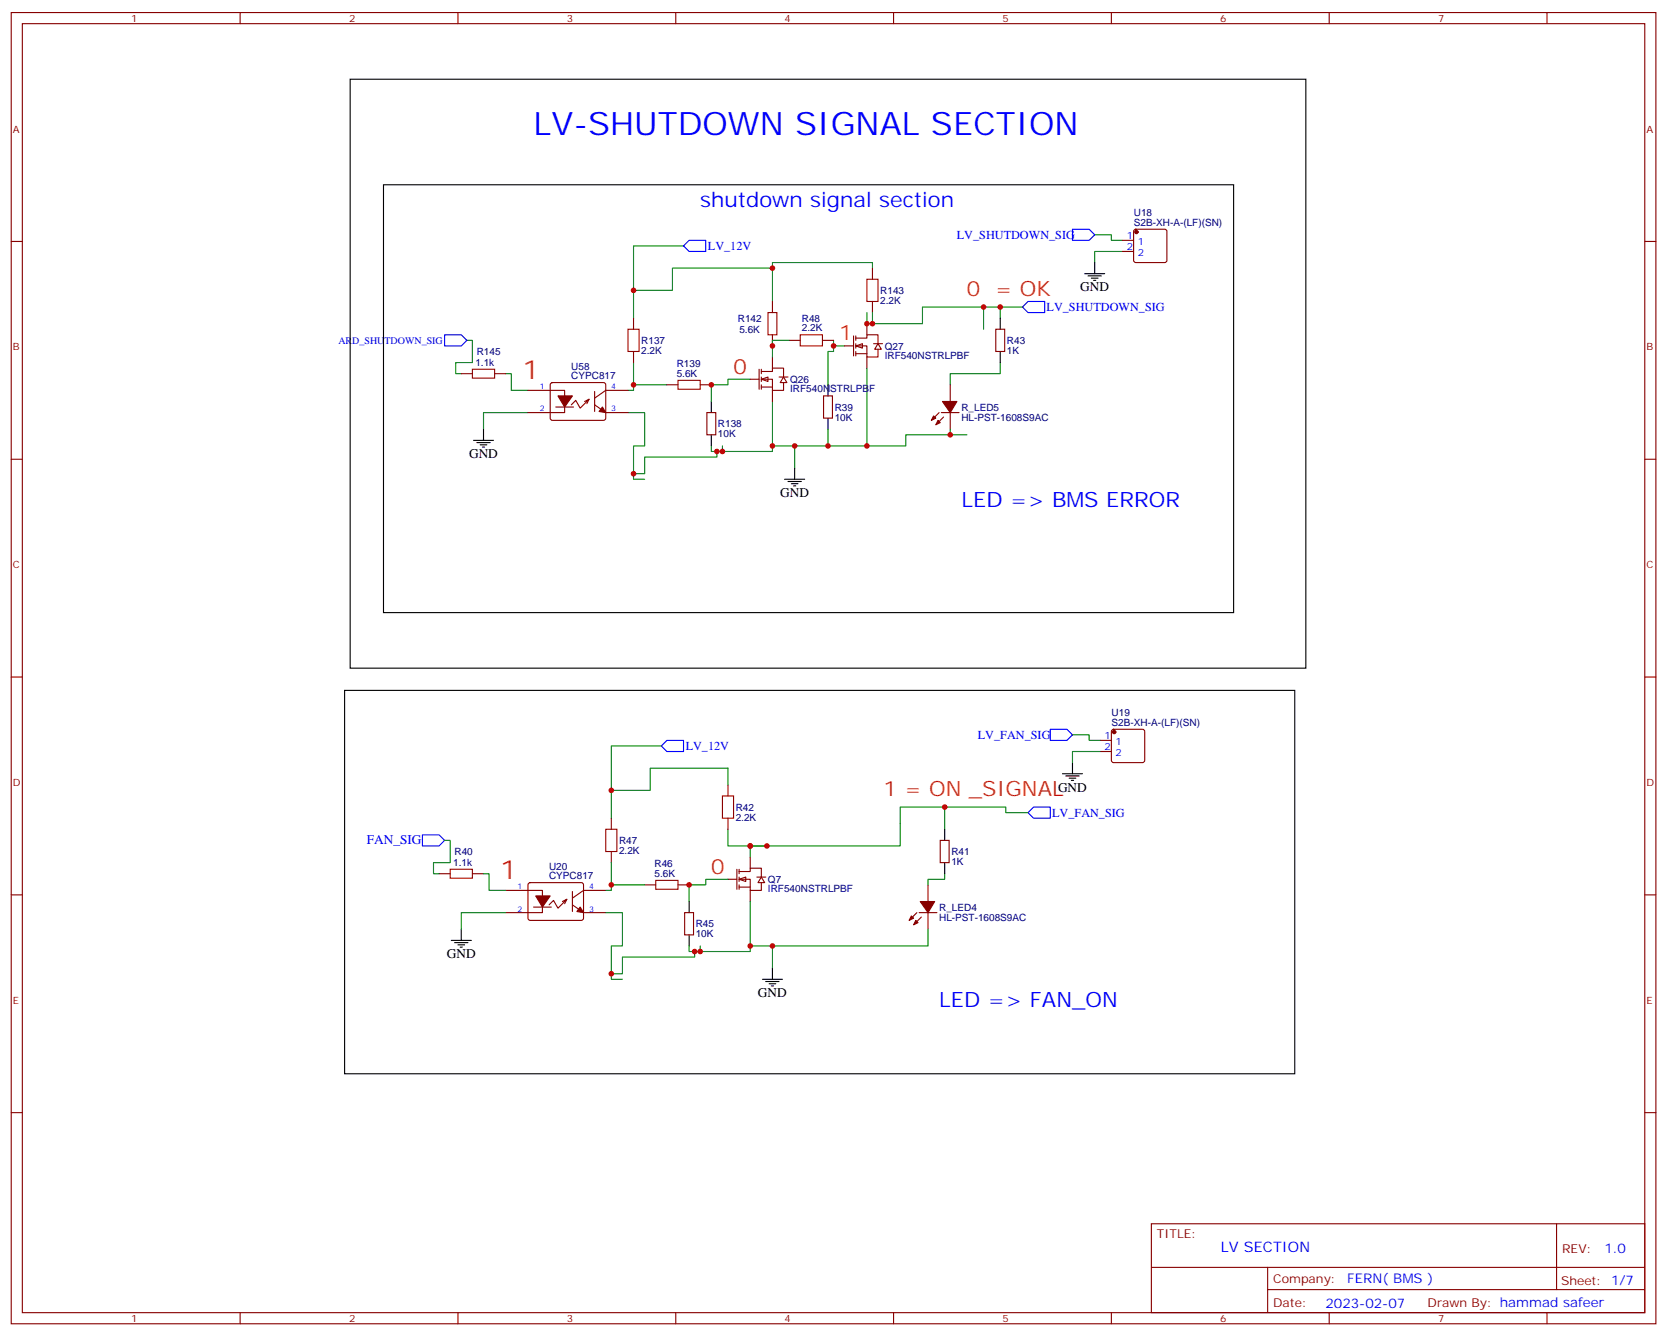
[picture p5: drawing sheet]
<svg xmlns="http://www.w3.org/2000/svg" width="529mm" height="424mm" viewBox="0 0 529 424" stroke-linecap="round" stroke-linejoin="round" font-family="sans-serif">
<g fill="none" stroke="#870000" stroke-width=".35">
<path d="M3.6 4h522.1v416.3h-522.1zM7.1 7.5h515v409.2h-515zM76.2 4v3.5M145.4 4v3.5M214.5 4v3.5M283.7 4v3.5M352.8 4v3.5M422 4v3.5M491.1 4v3.5M3.6 76.7h3.5M522.1 76.7h3.6M316.1 104.5h2.8v7.1h-2.8z"/>
<path d="M3.6 145.8h3.5M522.1 145.8h3.6M3.6 214.9h3.5M522.1 214.9h3.6M231.1 249.2v3.5M231.1 259.8v3.5M298.5 266.8h2.8v7.1h-2.8zM3.6 284.1h3.5M294.6 280.9v5.3M294.6 289.7v5.3M522.1 284.1h3.6M3.6 353.2h3.5"/>
<path d="M522.1 353.2h3.6M365.5 388.5h156.6v28.2h-156.6zM494.1 388.5v20.9M76.2 416.7v3.6M145.4 416.7v3.6M214.5 416.7v3.6M283.7 416.7v3.6M352.8 416.7v3.6M365.5 402.4h156.5M402.4 409.4h119.6M402.4 402.4v14.1M422 416.7v3.6"/>
<path d="M491.1 416.7v3.6"/>
</g>
<path d="M317.5 97.5v3.5M317.5 115.1v3.5h-15.8v3.6M231.1 243.9v5.3M299.9 256.2v7.1M231.1 263.3v5.3h7.1M299.9 277.4v1.8h-5.3v1.7" fill="none" stroke="#008700" stroke-width=".35"/>
<path d="M317.5 101v3.5M317.5 111.6v3.5M299.9 263.3v3.5M299.9 273.9v3.5" fill="none" stroke="#000" stroke-width=".35"/>
<path d="M326.4 258l1.7-1.8h5.3v3.6h-5.3z" fill="none" stroke="#00f" stroke-width=".35"/>
<path d="M229.3 252.7h3.6v7.1h-3.6z" fill="none" stroke="#a10000" stroke-width=".35"/>
<g fill="#870000" stroke="#870000" stroke-width=".35">
<path d="M290.7 292.2l.7 .7-1.4 .7z"/>
<path d="M289.3 290.8l.7 .7-1.4 .7z"/>
<path d="M292.5 291.1l-1.4 1.5z"/>
<path d="M291.1 289.7l-1.4 1.4z"/>
</g>
<path d="M291.8 289.7h5.6z" fill="#f00" stroke="#870000" stroke-width=".35"/>
<g fill="#870000" stroke="#870000" stroke-width=".35">
<path d="M292.1 286.2h4.6l-2.1 3.5z"/>
<path d="M170.1 284.4h4.6l-2.5 3.6z"/>
<path d="M184.2 288l1 1.7-2.1-.3z"/>
</g>
<path d="M160.5 282.7h11.7v7h-11.7M167.8 280.4l.5-.2 16.5 .1 .4 .6v10.9l-.7 .4-16.5-.1-.4-.6v-10.6zM169.4 288h5.6M178.5 286.2l1.5-.7-2.9 2.8-1.4-2.4-1.4 1.4M180 285.5l-.8 1.4M181.7 283v6.4M181.7 287.3l3.5 2.4h7.1M192.3 282.7h-7.1l-3.5 2.5" fill="none" stroke="#870000" stroke-width=".35"/>
<path d="M234.6 279.2l2.1-.8v1.5z" fill="#fff" stroke="#870000" stroke-width=".35"/>
<g fill="none" stroke="#870000" stroke-width=".35">
<path d="M356.3 76.3h3.6M356.3 79.8h3.6M360.1 73l.5-.2h9.1l.5 .2 .3 .5v9.2l-.3 .5-.5 .2h-9.1l-.5-.3-.2-.4v-9.2zM245.2 95.7v3.5M146.4 118.6h3.6M157 118.6h3.5M245.2 106.3v3.5M261.4 125.7h2.9v7.1h-2.9zM349.3 235.1h3.5M349.3 238.6h3.5M353 231.7l.5-.2h9.2l.5 .2 .2 .5v9.2l-.2 .5-.5 .2h-9.2l-.5-.2-.2-.5v-9.2zM194.1 259.8v3.5"/>
<path d="M139.4 277.4h3.5M150 277.4h3.5M194.1 270.3v3.6M231.1 279.2h2.8M233.9 276v6.3M234.6 276.7h3.6v-1.1h3.5v2.8M234.6 279.2h3.6v3.5h3.5v-2.5M234.6 276v1.4M234.6 278.4v1.5M238.2 272.1v3.5M240.3 278.4h2.8M241.7 278.4l1 1.8h-2.1z"/>
<path d="M204.6 280.9h3.6M215.2 280.9h3.6M217.3 289.7h2.9v7.1h-2.9zM234.6 281.6h3.6M234.6 280.9v1.4M238.2 282.7v3.5"/>
</g>
<path d="M340.5 72.8h5.3l1.7 1.7-1.7 1.8h-5.3zM324.6 97.5l1.8-1.8h5.2v3.5h-5.2zM141.1 106.3h5.3l1.8 1.8-1.8 1.7h-5.3zM209.9 236.8l1.8-1.7h5.3v3.5h-5.3zM333.4 231.5h5.3l1.8 1.8-1.8 1.8h-5.3zM134.1 265h5.3l1.7 1.8-1.7 1.8h-5.3z" fill="none" stroke="#00f" stroke-width=".35"/>
<path d="M243.8 99.2h2.8v7.1h-2.8zM150 117.2h7v2.9h-7zM142.9 276h7.1v2.8h-7.1zM192.3 263.3h3.5v7h-3.5zM208.2 279.5h7v2.8h-7z" fill="none" stroke="#a10000" stroke-width=".35"/>
<g fill="none" stroke="#008700" stroke-width=".35">
<path d="M347.5 74.5h5.3v1.8h3.5M356.3 79.8h-8.8v3.6M245.2 85.1h-31.7v7.1h-12.4M277 85.1v-1.7h-31.8v12.3M312.2 97.5v7M324.6 97.5h-31.8v5.3h-17.6v-3.6M148.2 108.1h1.8v7h-5.3v3.5h1.7M160.5 118.6h1.8v5.3h5.3M264.6 108.1v3.5h-1.7v10.6M264.6 109.8h3.5M275.2 116.9v24.7h-30M167.6 131h-14.1v5.3"/>
<path d="M262.9 136.3v5.3M307 138h-19.5v3.6h-12.3M252.3 141.6v7M209.9 236.8h-15.8v23M340.5 233.3h5.3v1.8h3.5M349.3 238.6h-8.8v3.5M231.1 243.9h-24.7v7h-12.3M326.4 258h-7.1v-1.8h-33.5v12.4h-47.6v3.5M141.1 266.8h1.8v7.1h-5.3v3.5h1.8M153.5 277.4h1.8v5.3h5.2M194.1 273.9v8.8h-1.8M231.1 279.2h-7.1v1.7h-5.2v5.3"/>
<path d="M238.2 268.6h5.3M160.5 289.7h-14.1v5.3M192.3 289.7h5.3v10.6h-3.5v10.6h3.5M194.1 280.9h10.5M238.2 286.2v15.9h-15.9v-1.8M294.6 295v5.3h-56.4M218.8 300.3v1.8h3.5M220.5 302.1v1.7h-22.9v5.3h-3.5M245.2 300.3v7.1"/>
</g>
<g fill="none" stroke="#000" stroke-width=".35">
<path d="M344.3 86.9h6.4M345.4 87.6h4.2M346.5 88.3h2.1M347.2 89h.7M347.5 83.4v3.5M150.3 139.8h6.4M153.5 136.3v3.5M262.9 122.2v3.5M262.9 132.8v3.5M151.4 140.5h4.2M152.4 141.2h2.2M153.1 141.9h.7"/>
<path d="M249.1 152.2h6.3M250.2 152.9h4.2M251.2 153.6h2.1M251.9 154.3h.7M252.3 148.6v3.6M109.4 219.2h301.6v121.7h-301.6zM337.3 245.6h6.3M338.3 246.3h4.3M339.4 247.1h2.1M340.1 247.8h.7M340.5 242.1v3.5M143.3 298.6h6.3"/>
<path d="M144.3 299.3h4.3M145.4 300h2.1M146.4 295v3.6M218.8 286.2v3.5M218.8 296.8v3.5M146.1 300.7h.7M242 310.9h6.4M243.1 311.6h4.2M244.2 312.3h2.1M244.9 313h.7M245.2 307.4v3.5"/>
</g>
<g fill="#870000" stroke="#870000" stroke-width=".35">
<circle cx="353.7" cy="232.4" r=".53"/>
<circle cx="360.8" cy="73.7" r=".53"/>
</g>
<path d="M271.7 109.8l2.1-.7v1.4z" fill="#fff" stroke="#870000" stroke-width=".35"/>
<g fill="none" stroke="#870000" stroke-width=".35">
<path d="M201.1 101v3.5M201.1 111.6v3.5M268.1 109.8h2.9M271 106.6v6.4M271.7 107.4h3.5v-1.1h3.5v2.8M271.7 109.8h3.5v3.5h3.5v-2.4M271.7 112.3h3.5M271.7 106.6v1.5M271.7 109.1v1.4M271.7 111.6v1.4M275.2 102.8v3.5M275.2 113.3v3.6"/>
<path d="M277.3 109.1h2.8M278.7 109.1l1.1 1.8h-2.1zM211.7 122.2h3.5M222.3 122.2h3.5M224.4 131h2.8v7h-2.8z"/>
</g>
<path d="M217 78.1h-15.9v22.9M201.1 115.1v8.8h-1.7M199.4 131h5.2v10.6h-3.5v10.6h3.5M201.1 122.2h10.6M238.2 120.4h-7.1v1.8h-5.3v5.3M245.2 127.5v15.8h-15.9v-1.7M225.8 141.6v1.7h3.5M227.6 143.3v1.8h-23v5.3h-3.5" fill="none" stroke="#008700" stroke-width=".35"/>
<path d="M121.7 58.7h269.9v135.8h-269.9zM225.8 127.5v3.5M225.8 138v3.6" fill="none" stroke="#000" stroke-width=".35"/>
<path d="M199.4 104.5h3.5v7.1h-3.5zM215.2 120.8h7.1v2.8h-7.1z" fill="none" stroke="#a10000" stroke-width=".35"/>
<path d="M217 78.1l1.8-1.8h5.2v3.5h-5.2z" fill="none" stroke="#00f" stroke-width=".35"/>
<path d="M241.7 120.4l2.1-.7v1.4z" fill="#fff" stroke="#870000" stroke-width=".35"/>
<g fill="none" stroke="#870000" stroke-width=".35">
<path d="M241 117.2v6.4M241.7 117.9h3.5v-1h3.5v2.8M241.7 117.2v1.4M241.7 119.7v1.4M245.2 113.3v3.6M247.3 119.7h2.9M248.7 119.7l1.1 1.8h-2.1zM167.6 123.9h11.6v7.1h-11.6M174.9 121.7l.5-.2h16.5l.4 .7-.1 10.8-.6 .5-16.5-.1-.4-.6v-10.6zM176.4 129.2h5.7M185.6 127.5l1.4-.7-2.8 2.8-1.4-2.5-1.4 1.4M187 126.8l-.7 1.4"/>
<path d="M188.8 124.3v6.3M188.8 128.5l3.5 2.5h7.1M199.4 123.9h-7.1l-3.5 2.5M238.2 120.4h2.8M241.7 120.4h3.5v3.5h3.5v-2.4M241.7 122.9h3.5M241.7 122.2v1.4M245.2 123.9v3.6M301.7 122.2v5.3M301.7 131v5.3"/>
</g>
<g fill="#870000" stroke="#870000" stroke-width=".35">
<path d="M177.1 125.7h4.6l-2.5 3.5z"/>
<path d="M191.2 129.2l1.1 1.8-2.1-.4z"/>
<path d="M297.8 133.5l.7 .7-1.4 .7z"/>
<path d="M296.4 132l.7 .8-1.4 .7z"/>
<path d="M299.5 132.4l-1.4 1.4z"/>
<path d="M298.1 131l-1.4 1.4z"/>
</g>
<path d="M298.8 131h5.7z" fill="#f00" stroke="#870000" stroke-width=".35"/>
<path d="M299.2 127.5h4.6l-2.1 3.5z" fill="#870000" stroke="#870000" stroke-width=".35"/>
<path d="M277 99.2v3.6M250.5 108.1h-5.3v5.2M301.7 136.3v1.7" fill="none" stroke="#008700" stroke-width=".35"/>
<path d="M275.2 88.7h3.5v7h-3.5zM254 106.3h7.1v3.5h-7.1z" fill="none" stroke="#a10000" stroke-width=".35"/>
<path d="M277 85.1v3.6M277 95.7v3.5M250.5 108.1h3.5M261.1 108.1h3.5" fill="none" stroke="#870000" stroke-width=".35"/>
<path d="M111.2 25.2h303.3v186.9h-303.3z" fill="none" stroke="#000" stroke-width=".35"/>
<g fill="#c00">
<circle cx="317.5" cy="97.5" r=".88"/>
<circle cx="299.9" cy="256.2" r=".88"/>
<circle cx="238.2" cy="300.3" r=".88"/>
<circle cx="245.2" cy="300.3" r=".88"/>
<circle cx="194.1" cy="280.9" r=".88"/>
<circle cx="222.3" cy="302.1" r=".88"/>
<circle cx="218.8" cy="280.9" r=".88"/>
<circle cx="194.1" cy="309.1" r=".88"/>
<circle cx="220.5" cy="302.1" r=".88"/>
<circle cx="252.3" cy="141.6" r=".88"/>
<circle cx="275.2" cy="141.6" r=".88"/>
<circle cx="312.2" cy="97.5" r=".88"/>
<circle cx="245.2" cy="85.1" r=".88"/>
<circle cx="201.1" cy="92.2" r=".88"/>
<circle cx="262.9" cy="141.6" r=".88"/>
<circle cx="227.6" cy="143.3" r=".88"/>
<circle cx="201.1" cy="150.4" r=".88"/>
<circle cx="225.8" cy="122.2" r=".88"/>
<circle cx="229.3" cy="143.3" r=".88"/>
<circle cx="201.1" cy="122.2" r=".88"/>
<circle cx="301.7" cy="138" r=".88"/>
<circle cx="245.2" cy="141.6" r=".88"/>
<circle cx="275.2" cy="102.8" r=".88"/>
<circle cx="277" cy="102.8" r=".88"/>
<circle cx="238.2" cy="268.6" r=".88"/>
<circle cx="194.1" cy="250.9" r=".88"/>
<circle cx="243.5" cy="268.6" r=".88"/>
<circle cx="245.2" cy="109.8" r=".88"/>
<circle cx="264.6" cy="109.8" r=".88"/>
</g>
<text font-size="10.2" fill="#00f" x="169.4" y="42.8">LV-SHUTDOWN SIGNAL SECTION</text>
<g font-size="8.5" fill="#f30">
<text x="165.8" y="120.4">1</text>
<text x="158.8" y="279.2">1</text>
</g>
<g font-size="6.7" fill="#00f">
<text x="222.3" y="65.7">shutdown signal section</text>
<text x="305.2" y="161">LED =&gt; BMS ERROR</text>
<text x="298.1" y="319.7">LED =&gt; FAN_ON</text>
</g>
<g font-size="6.7" fill="#f30">
<text x="307" y="93.9">0 = OK</text>
<text x="266.4" y="108.1">1</text>
<text x="232.9" y="118.6">0</text>
<text x="280.5" y="252.7">1 = ON _SIGNAL</text>
<text x="225.8" y="277.4">0</text>
</g>
<text font-size="4.6" fill="#00f" x="387.6" y="397.5">LV SECTION</text>
<g font-size="4.2">
<text x="342.9" y="92.5">GND</text>
<text x="148.9" y="145.5">GND</text>
<text x="247.7" y="157.8">GND</text>
<text x="335.9" y="251.3">GND</text>
<text x="141.9" y="304.2">GND</text>
<text x="240.6" y="316.5">GND</text>
</g>
<g font-size="4.2" fill="#00f">
<text x="116.4" y="267.8">FAN_SIG</text>
<text x="509.3" y="397.8">1.0</text>
<text x="427.7" y="407.3">FERN( BMS )</text>
<text x="420.8" y="415.1">2023-02-07</text>
</g>
<g font-size="3.9" fill="#00f">
<text x="303.8" y="75.8">LV_SHUTDOWN_SIG</text>
<text x="224.7" y="79.3">LV_12V</text>
<text x="332.2" y="98.7">LV_SHUTDOWN_SIG</text>
<text x="217.7" y="238.1">LV_12V</text>
<text x="310.4" y="234.5">LV_FAN_SIG</text>
<text x="334" y="259.2">LV_FAN_SIG</text>
</g>
<g font-size="3.9" fill="#800">
<text x="367.3" y="393.1">TITLE:</text>
<text x="495.9" y="397.8">REV:</text>
<text x="404.2" y="407.3">Company:</text>
<text x="495.6" y="407.9">Sheet: 1/7</text>
<text x="404.2" y="415">Date:</text>
<text x="453.2" y="415.1">Drawn By: hammad safeer</text>
</g>
<g font-size="3.2" fill="#800">
<text x="41.7" y="7">1</text>
<text x="110.8" y="7">2</text>
<text x="180" y="7">3</text>
<text x="249.1" y="7">4</text>
<text x="318.2" y="7">5</text>
<text x="387.4" y="7">6</text>
<text x="456.5" y="7">7</text>
<text x="4.1" y="42.1">A</text>
<text x="522.7" y="42.1">A</text>
<text x="4.1" y="111.2">B</text>
<text x="522.7" y="111.2">B</text>
<text x="4.1" y="180.4">C</text>
<text x="522.7" y="180.4">C</text>
<text x="4.1" y="249.5">D</text>
<text x="522.7" y="249.5">D</text>
<text x="4.1" y="318.7">E</text>
<text x="522.7" y="318.7">E</text>
<text x="41.7" y="419.7">1</text>
<text x="110.8" y="419.7">2</text>
<text x="180" y="419.7">3</text>
<text x="249.1" y="419.7">4</text>
<text x="318.2" y="419.7">5</text>
<text x="387.4" y="419.7">6</text>
<text x="456.5" y="419.7">7</text>
</g>
<g font-size="3.2" fill="#000080">
<text x="360" y="71.7">S2B-XH-A-(LF)(SN)</text>
<text x="360" y="68.6">U18</text>
<text x="279.4" y="93.3">R143</text>
<text x="279.4" y="96.5">2.2K</text>
<text x="234.2" y="102.1">R142</text>
<text x="234.7" y="105.7">5.6K</text>
<text x="254.5" y="105.2">2.2K</text>
<text x="254.5" y="102.1">R48</text>
<text x="151.3" y="112.8">R145</text>
<text x="203.6" y="112.4">2.2K</text>
<text x="203.6" y="109.2">R137</text>
<text x="280.8" y="113.9">IRF540NSTRLPBF</text>
<text x="280.8" y="111">Q27</text>
<text x="319.7" y="112.4">1K</text>
<text x="319.7" y="109.2">R43</text>
<text x="150.9" y="116.3">1.1k</text>
<text x="181.3" y="117.5">U58</text>
<text x="214.8" y="119.7">5.6K</text>
<text x="214.8" y="116.5">R139</text>
<text x="181.3" y="120.4">CYPC817</text>
<text x="250.9" y="124.5">IRF540NSTRLPBF</text>
<text x="250.9" y="121.6">Q26</text>
<text x="265" y="130.4">R39</text>
<text x="305.2" y="130.4">R_LED5</text>
<text x="227.9" y="135.7">R138</text>
<text x="265" y="133.5">10K</text>
<text x="305.2" y="133.6">HL-PST-1608S9AC</text>
<text x="227.9" y="138.8">10K</text>
<text x="352.9" y="227.3">U19</text>
<text x="352.9" y="230.5">S2B-XH-A-(LF)(SN)</text>
<text x="233.6" y="257.4">R42</text>
<text x="233.6" y="260.5">2.2K</text>
<text x="196.5" y="268">R47</text>
<text x="143.9" y="275">1.1k</text>
<text x="144.3" y="271.5">R40</text>
<text x="196.5" y="271.1">2.2K</text>
<text x="207.8" y="275.3">R46</text>
<text x="302" y="274.7">1K</text>
<text x="302" y="271.5">R41</text>
<text x="174.3" y="279.2">CYPC817</text>
<text x="174.3" y="276.2">U20</text>
<text x="207.8" y="278.4">5.6K</text>
<text x="243.8" y="280.3">Q7</text>
<text x="243.8" y="283.3">IRF540NSTRLPBF</text>
<text x="298.1" y="292.3">HL-PST-1608S9AC</text>
<text x="298.1" y="289.1">R_LED4</text>
<text x="220.9" y="297.6">10K</text>
<text x="220.9" y="294.4">R45</text>
</g>
<g font-size="3.2" fill="#00f">
<text x="357.7" y="76">1</text>
<text x="361.2" y="77.7">1</text>
<text x="357.7" y="79.5">2</text>
<text x="361.2" y="81.2">2</text>
<text x="107.4" y="109.3">ARD_SHUTDOWN_SIG</text>
<text x="350.6" y="234.7">1</text>
<text x="350.6" y="238.2">2</text>
<text x="354.1" y="236.5">1</text>
<text x="354.1" y="240">2</text>
</g>
<g font-size="2.5" fill="#00f">
<text x="171.3" y="123.6">1</text>
<text x="194.1" y="123.6">4</text>
<text x="171.3" y="130.6">2</text>
<text x="194.1" y="130.6">3</text>
<text x="164.3" y="282.3">1</text>
<text x="187" y="282.3">4</text>
<text x="164.3" y="289.4">2</text>
<text x="187" y="289.4">3</text>
</g>
</svg>
